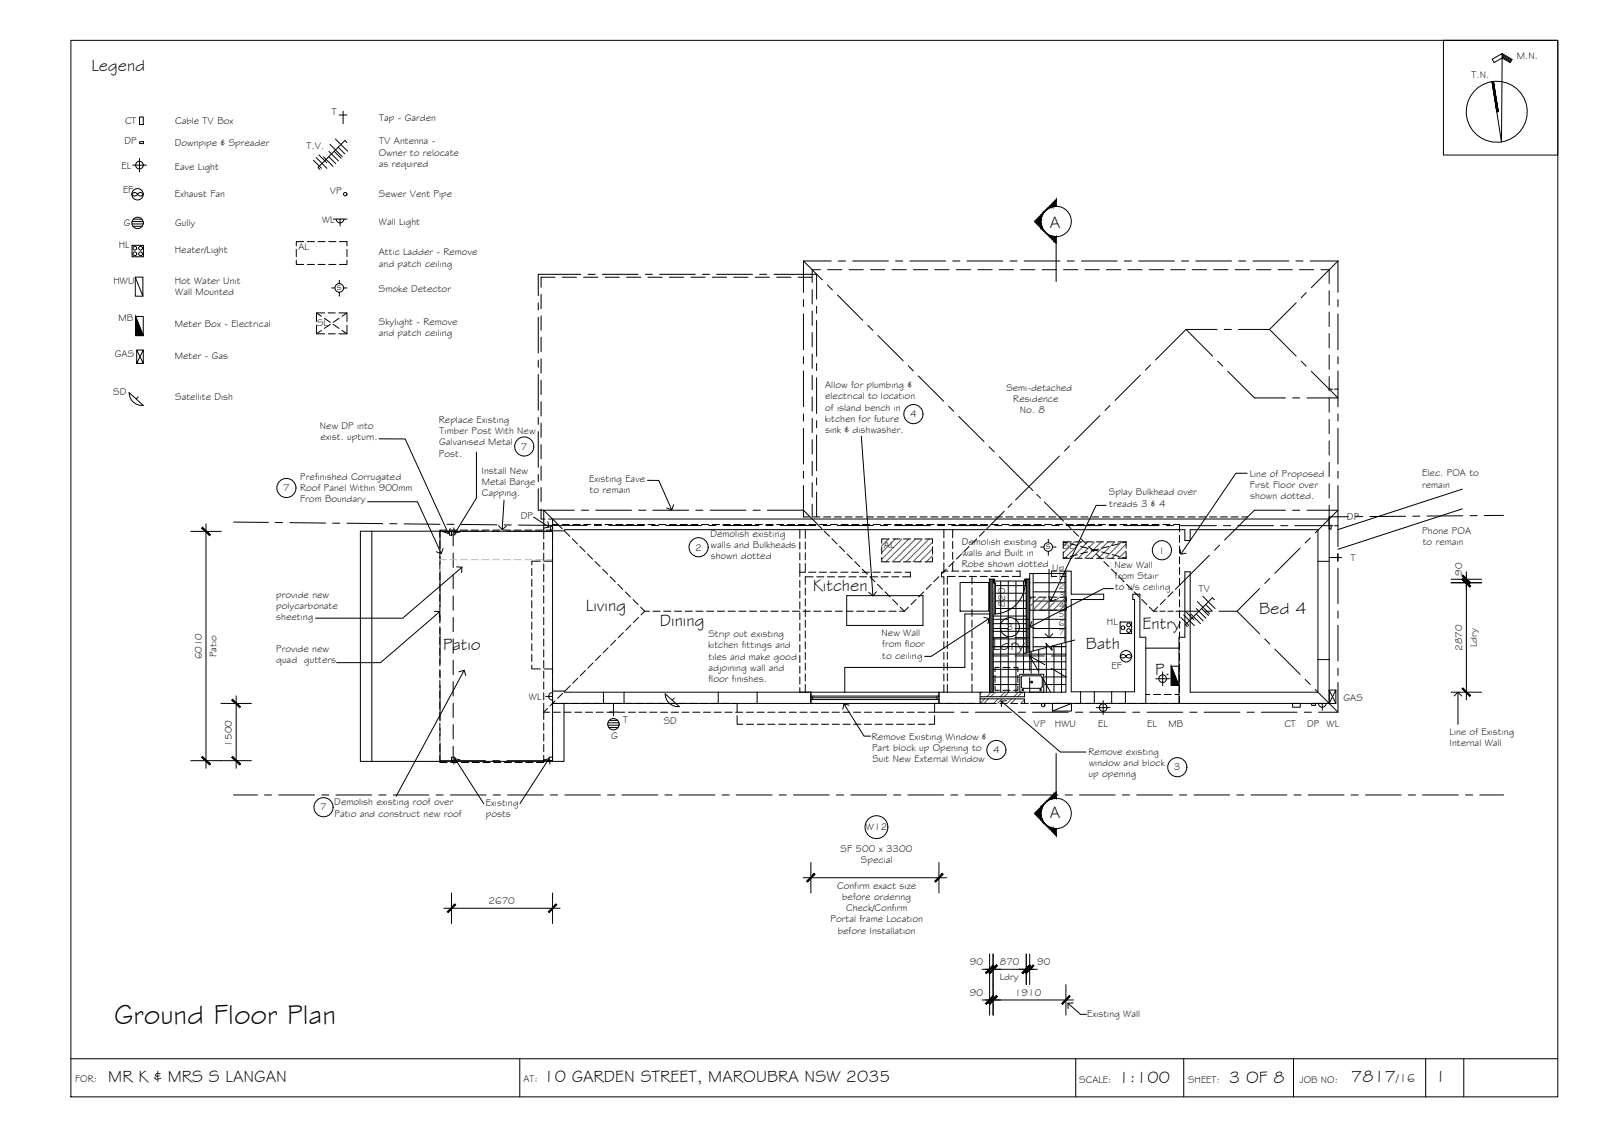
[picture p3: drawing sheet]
<svg xmlns="http://www.w3.org/2000/svg" width="420mm" height="297mm" viewBox="0 0 420 297" stroke-linecap="round" stroke-linejoin="round" font-family="sans-serif">
<!-- layer: 0.13 -->
<g fill="none" stroke="#000" stroke-width=".26">
<path d="M118.9 139.3v3.8M118.9 145v3.8M118.9 150.6v3.8M118.9 156.2v3.8M268.9 152.8a8.2 8.2 0 0 1-8.2 8.2M270.1 158.7v1.3h1.5M271.6 156.6h-1.5v1.2M272.5 160h1.9M272.5 156.6h1.9M275.3 160h1.9M275.3 156.6h1.9M278.1 156.6h1.6v1.2"/>
<path d="M279.7 158.7v1.3h-1.6M118.9 161.9v3.7M118.9 167.5v3.8M118.9 173.1v3.8M118.9 178.7v3.8M281.9 167.8l-6.2 1.6 .3 1.1-1.7-1.9 .3 1.1-6.2 1.6M118.9 184.4v3.7M118.9 190v3.8M118.9 195.6v3.8"/>
</g>
<!-- layer: HATCH -->
<g fill="#545454" stroke="#545454" stroke-width=".26">
<path d="M269.2 152.8h.9v18.1z"/>
<path d="M269.1 151.9l1 .9v-.9zM269.1 151.9l1 .9h-1z"/>
<path d="M269.2 152.8v18.1h.9zM269.2 170.9h.9l-.9 .2z"/>
<path d="M259.6 151.9l.9 .9v-.9zM259.6 151.9l.9 .9h-.9z"/>
<path d="M259.6 152.8l.9 28.7v-28.7zM259.6 152.8l.9 28.7h-.9z"/>
</g>
<g fill="none" stroke="#545454" stroke-width=".26">
<path d="M231.3 141.3h.1M233.1 141.3l-1.8 1.8M234.8 141.3l-3.5 3.6M236.6 141.3l-5.3 5.3M238.4 141.3l-6 6M240.1 141.3l-6 6M241.9 141.3l-6 6M243.7 141.3l-6 6M244.6 142.2l-5.2 5.1M244.6 143.9l-3.4 3.4M244.6 145.7l-1.6 1.6M270.7 156.6l-.6 .7"/>
<path d="M272.5 156.6l-2.4 2.4M274.3 156.6l-3.4 3.4M276.1 156.6l-3.4 3.4M277.8 156.6l-3.4 3.4M279.6 156.6l-3.4 3.4M279.7 158.3l-1.7 1.7M280 142.1l-1.1 1.1M281.8 142.1l-2.9 2.9M283.5 142.1l-4.3 4.3M285.3 142.1l-4.3 4.3M287.1 142.1l-4.3 4.3M288.8 142.1l-4.2 4.3"/>
<path d="M290.6 142.1l-4.3 4.3M292.4 142.1l-4.3 4.3M294.1 142.1l-4.3 4.3M295.3 142.6l-3.7 3.8M295.3 144.4l-1.9 2M295.3 146.2l-.1 .2M257.5 181.5l-.4 .4M258.3 183.2l-1.2 1.2M259.3 183.2l-1.2 1.2M260 181.5l-1.2 1.2M261 181.5l-1.2 1.2M261.8 183.2l-1.2 1.2"/>
<path d="M262.8 183.2l-1.2 1.2M263.6 181.5l-1.3 1.2M264.5 181.5l-1.1 1.2M265.4 183.2l-1.3 1.2M266.3 183.2l-1.1 1.2M267.1 181.5l-1.2 1.2M268.1 181.5l-1.2 1.2M268.7 184.4h.1M268.7 183.4l-1 1"/>
</g>
<!-- layer: TILES -->
<g fill="none" stroke="#000" stroke-width=".26">
<path d="M260.5 153.5h8.7M260.5 155.5h8.7M260.5 157.5h8.7M260.5 159.5h8.7M260.7 152.3h8.2M262.5 152.3v29.2M264.4 152.3v29.2M266.5 152.3v29.2M268.4 152.3v29.2M260.5 161.5h8.7M260.5 163.5h8.7M260.5 165.5h8.7"/>
<path d="M260.5 167.5h8.7M260.5 169.5h8.7M260.5 171.5h19.1M260.5 173.5h19.1M260.5 175.5h19.1M260.5 177.5h19.1M260.5 179.5h19.1M270.4 170.8v10.7M272.4 170.3v11.2M274.4 169.7v11.8M275.4 169.5h4.2M276.4 169.2v12.3"/>
<path d="M278.4 168.7v12.8"/>
</g>
<!-- layer: BORDER -->
<g fill="none" stroke="#000" stroke-width=".26">
<path d="M18.6 10.6h390v277h-390zM378.6 10.6h30v30.1h-30zM394 14.3l2.4 1.5M394 14.6l2.3 1.4M394 14.9l2.2 1.3M394 14l2.6 1.6-.5 .8-2.1-1.2-2.1 1.2-.5-.9 2.6-1.5-.2 23.2-2.5-15.8M391.7 21.4l1.2 7.9M18.6 277.6h390M136.3 277.6v10M282.1 277.6v10M310.5 277.6v10M339.2 277.6v10"/>
<path d="M373.9 277.6v10M383.9 277.6v10"/>
<circle cx="392.6" cy="29.3" r="8"/>
</g>
<!-- layer: EXISTING -->
<g fill="none" stroke="#000" stroke-width=".26">
<path d="M141.9 77.2v3.7M145.6 72.7h-3.7v2.6M147.4 72.7h3.8M153.1 72.7h3.7M158.7 72.7h3.7M164.3 72.7h3.8M169.9 72.7h3.8M175.6 72.7h3.7M181.2 72.7h3.7M186.8 72.7h3.8M192.4 72.7h3.8M198.1 72.7h3.7"/>
<path d="M203.7 72.7h3.7M209.3 72.7h3.7M213 75.9v3.8M215.2 70.7h-2.2v3.4M217.1 70.7h3.7M222.7 70.7h3.7M228.3 70.7h3.8M233.9 70.7h3.8M239.6 70.7h3.7M245.2 70.7h3.7M250.8 70.7h3.8M256.4 70.7h3.8"/>
<path d="M262.1 70.7h3.7M267.7 70.7h3.7M273.3 70.7h3.8M278.9 70.7h3.8M284.6 70.7h3.7M290.2 70.7h3.7M295.8 70.7h3.8M301.4 70.7h3.8M307.1 70.7h3.7M312.7 70.7h3.7M318.3 70.7h3.8M323.9 70.7h3.8"/>
<path d="M329.6 70.7h3.7M335.2 70.7h3.7M340.8 70.7h3.8M346.4 70.7h2.2v3.6M348.6 76.2v3.8M141.9 82.8v3.8M141.9 88.4v3.8M141.9 94.1v3.7M141.9 99.7v3.7M213 81.5v3.8M213 87.2v3.7M213 92.8v3.8"/>
<path d="M213 98.4v3.8M348.6 81.8v3.8M348.6 87.5v3.7M348.6 93.1v3.7M348.6 98.7v3.8M141.9 105.3v3.8M141.9 110.9v3.8M141.9 116.6v3.7M213 104v3.8M213 109.7v3.7M213 115.3v3.8M348.6 104.3v3.8"/>
<path d="M348.6 110v3.7M348.6 115.6v3.7M97.5 139.3v60.3M118.4 139.3h.9v.9h-.9zM141.9 133.4v2.7h1M141.9 122.2v3.7M141.9 127.8v3.8M143.9 136.1h204.7M144.9 139.3h-50.4v60.3h50.4M144.9 139.2h3.2v-.3h162.7v2.8h1.4v-2.8h33.5v42.6h-33.5v-31.6h-1.4v17.2h-1.6v17.3M144.9 136.1v63.5M209.8 138.9v2.3"/>
<path d="M211.2 138.9v2.3M213 120.9v3.8M213 126.5v3.8M213 132.2v3.3M247.6 138.9v2.1M249.9 138.9v2.1M348.6 121.2v3.8M348.6 126.8v3.8M348.6 132.5v51.9h-78.3M209.8 150h1.3M209.8 142.1v1.9M209.8 144.9v1.9"/>
<path d="M209.8 147.7v3.5M209.8 152.2v1.8M209.8 155v1.8M209.8 157.8v1.9M211.2 142.1v1.9M211.2 144.9v1.9M211.2 147.7v2.3M211.2 154.1v1.9M211.2 157v1.8M211.2 159.8v1.9M212.1 150h1.9M213.3 151.2h-2.1v2"/>
<path d="M214.2 151.2h1.9M214.9 150h1.9M217 151.2h1.9M217.7 150h1.9M219.8 151.2h1.9M220.5 150h1.9M222.6 151.2h1.9M223.3 150h1.9M225.5 151.2h1.8M226.1 150h1.9M228.3 151.2h1.9M228.9 150h1.9"/>
<path d="M231.1 151.2h1.8M231.8 150h1.8M233.9 151.2h1.9M234.6 150h1.8M237.4 150h1.4v1.2h-2.1M247.6 147.6v2.4h-.7v1.2h.7v2M247.6 149.7h1.1M247.6 142v1.8M247.6 144.8v1.8M247.6 154.1v1.9M247.6 157v1.8M247.6 159.8v1.9"/>
<path d="M248.5 154.1v1.9M248.5 156.9v1.9M248.5 159.7v1.9M249.6 149.7h1.9M249.9 142v1.8M249.9 144.8v1.8M249.9 147.6v2.1M250.5 151.1h-2v2.1M251.4 151.1h1.9M252.4 149.7h1.9M254.3 151.1h1.8M254.9 151.1v2.1"/>
<path d="M254.9 154.1v1.9M254.9 156.9v1.9M254.9 159.7v1.9M255.2 149.7h1.9M257.1 151.1h1.8M258 149.7h1.9M259.9 151.1h1.9M260.8 149.7h1.9M262.7 151.1h1.9M263.7 149.7h1.8M266.5 149.7h1.1v1.4h-2.1M277.2 149.7h-1.4v1.4h1.4"/>
<path d="M278.1 149.7h2.9v6.1h8.5v1.4h-8.5v24.2h16.6v-24.2h-.5v-1.4h1.9v11.3h1.5v2.8M278.1 151.1h1.5v30.4h-9.3M345.7 147.2h2.9M209.8 160.6v1.9M209.8 163.4v1.9M209.8 166.2v1.9M209.8 169v1.9M209.8 171.8v1.9M209.8 174.7v1.8M209.8 177.5v1.8M211.2 162.6v1.9M211.2 165.4v1.9"/>
<path d="M211.2 168.2v1.9M211.2 171v1.9M211.2 173.8v1.9M211.2 176.6v1.9M211.2 179.5v2M247.6 179.5v2h-1.3v1M247.6 162.6v1.9M247.6 165.4v1.9M247.6 168.2v1.9M247.6 171v1.9M247.6 173.8v1.9M247.6 176.6v1.9"/>
<path d="M248.5 179.4v2.1h8.6v2.9h-10.8v-1M248.5 162.6v1.8M248.5 165.3v1.9M248.5 168.2v1.8M248.5 171v1.9M248.5 173.8v1.9M248.5 176.6v1.9M254.9 162.6v1.8M254.9 165.3v1.9M254.9 168.2v1.8M254.9 171v1.9M254.9 173.8v1.9"/>
<path d="M254.9 176.6v1.9M254.9 179.4v2.1M309.2 169.9h-8.7v14.5M345.7 172.9h2.9M118.4 198.5h.9v.9h-.9zM144 198.5h.9v.9h-.9zM144.9 181.2h3.2v.3h64.6v2.9h-67.8M147.9 184.4v15.2h-3M158.3 181.5v2.9M163.7 181.5v2.9M188.4 181.5v2.9M198.6 181.5v2.9"/>
<path d="M209.8 180.3v1.2M268.7 181.5v1.2M268.7 183.2v1.2M283.4 181.4v3M287 181.4v3M291.6 181.4v3M295.2 181.4v3M300.5 182.1h1.1M302.5 182.1h1.9M305.3 182.1h1.9M308.2 182.1h1"/>
</g>
<!-- layer: ROOFPLAN EXIST. -->
<g fill="none" stroke="#000" stroke-width=".26">
<path d="M141.2 79.4v1.9M152.3 71.9h-11.1v5.6M154.2 71.9h1.9M158 71.9h9.4M169.2 71.9h1.9M173 71.9h9.4M184.2 71.9h1.9M188 71.9h9.3M199.2 71.9h1.9M203 71.9h11.2v6.5M210.7 68.4h7.3M210.7 68.4v8.3"/>
<path d="M210.7 78.5v1.9M210.7 68.4l5 5M217 74.7l1.3 1.3M219.6 77.3l6.7 6.7M219.9 68.4h1.8M223.6 68.4h9.4M234.9 68.4h1.9M238.6 68.4h9.4M249.9 68.4h1.8M253.6 68.4h9.4M264.9 68.4h1.8M268.6 68.4h9.4"/>
<path d="M279.9 68.4h1.9M283.6 68.4h9.4M294.9 68.4h1.8M298.6 68.4h9.4M309.9 68.4h1.8M313.6 68.4h9.4M324.9 68.4h1.9M328.6 68.4h9.4M339.9 68.4h1.8M339.9 79.4l-6.9 7M342.6 76.7l-1.3 1.4M343.6 68.4h7.3"/>
<path d="M350.9 68.4v8.3M350.9 78.5v1.9M350.9 68.4l-7 7M141.2 83.2v9.3M141.2 94.4v1.9M141.2 98.2v9.3M210.7 82.3v9.4M210.7 93.5v1.9M210.7 97.3v9.4M214.2 80.3v1.9M214.2 84v9.4M214.2 95.3v1.8"/>
<path d="M214.2 99v9.4M227.6 85.3l1.3 1.3M230.2 88l6.7 6.6M238.2 95.9l1.3 1.3M240.8 98.6l6.7 6.6M299.1 98.4l-6.7 6.6M301.7 95.7l-1.3 1.3M311.1 86.4h8.1M318 93.4l-6.9-7-8 8M319.4 94.7l1.3 1.3M321.1 86.4h1.8M322 97.3l7 7h8.1"/>
<path d="M324.8 86.4h8.2M333 86.4l6.9 7M341.3 94.7l1.3 1.3M343.9 97.3l7 7h-8.1M350.9 82.3v9.4M350.9 93.5v1.9M350.9 97.3v9.4M141.2 109.4v1.9M141.2 113.1v9.4M210.7 108.5v1.9M210.7 112.3v9.4M214.2 110.3v1.9"/>
<path d="M214.2 114v9.4M248.8 106.5l1.3 1.3M251.4 109.2l6.7 6.6M259.4 117.1l1.3 1.3M262.1 119.8l8.8 8.8M277.9 119.6l-11.5 11.5M280.5 116.9l-1.3 1.3M288.5 109l-6.7 6.6M291.1 106.3l-1.3 1.3M339 104.3h1.9M348.6 102h.9M350 102h.9"/>
<path d="M350.9 108.5v1.9M350.9 112.3v9.4M117 139h-1.6v1.9M117.9 139h1.9M120.8 139h1.8M123.6 139h1.9M126.4 139h1.9M129.2 139h1.9M132 139h1.9M134.8 139h1.9M137.6 139h1.9M140.4 139h1.9"/>
<path d="M141.2 124.4v1.9M141.2 128.2v5.6h9.4M143.3 139h1.6M147.5 138.6l-4.9-4.8v7.5M148.1 139.3l1.3 1.3M152.5 133.8h1.9M156.3 133.8h9.3M167.5 133.8h1.9M171.2 133.8h9.4M182.5 133.8h1.9M186.3 133.8h9.3M197.5 133.8h1.9"/>
<path d="M201.3 133.8h9.4l4.8 4.8M210.7 135.5h1.5M210.7 123.5v1.9M210.7 127.3v8.2M213.2 135.5h1.9M214.2 125.3v1.9M214.2 129v6.5M216 135.5h1.9M216.2 139.3l1.3 1.3M218.8 135.5h1.9M221.6 135.5h1.9M224.4 135.5h1.9"/>
<path d="M227.3 135.5h1.8M230 135.5h1.9M232.9 135.5h1.8M235.7 135.5h1.9M238.5 135.5h1.9M241.3 135.5h1.9M244.1 135.5h1.9M246.9 135.5h1.9M249.8 135.5h1.8M252.5 135.5h1.9M255.4 135.5h1.8M258.2 139.3l-1.4 1.3"/>
<path d="M258.2 135.5h1.9M261 135.5h1.9M263.4 134l-4.6 4.6M263.8 135.5h1.9M265.4 132.1l-1 .9M266.6 135.5h1.9M269.4 135.5h1.9M271.9 129.6l1 1M272.2 135.5h1.9M273.9 131.6l5 5M275 135.5h1.9M277.9 135.5h1.8"/>
<path d="M279.6 137.3l1.3 1.3M280.7 135.5h1.9M281.5 139.3l1.4 1.3M283.5 135.5h1.9M286.3 135.5h1.9M289.1 135.5h1.9M291.9 135.5h1.9M294.7 135.5h1.9M297.5 135.5h1.9M300.4 135.5h1.8M303.2 135.5h1.9M306 135.5h1.9"/>
<path d="M308.8 135.5h1.9M311.6 135.5h1.9M314.4 135.5h1.9M317.2 135.5h1.9M320 135.5h1.9M322.9 135.5h1.8M325.7 135.5h1.6M337.1 133.8h-8.1l-7.8 7.8M339 133.8h1.9M342.8 133.8h8.1l-5.9 5.9M348.6 137.8h.9M350 137.8h.9"/>
<path d="M350.9 123.5v1.9M350.9 127.3v16M115.4 141.8v1.9M115.4 144.6v1.9M115.4 147.4v1.9M115.4 150.2v1.9M115.4 153v1.9M115.4 155.8v1.9M115.4 158.7v1.8M142.6 142.2v1.9M142.6 145v1.9M142.6 147.8v1.9"/>
<path d="M142.6 150.7v1.8M142.6 153.5v1.8M142.6 156.3v1.9M142.6 159.1v1.9M150.1 141.3l1.3 1.3M152.1 143.2l1.3 1.4M154.1 145.2l1.3 1.4M156.1 147.2l1.3 1.3M158.1 149.2l1.3 1.3M160 151.2l1.4 1.3M162 153.2l1.4 1.3M164 155.2l1.3 1.3"/>
<path d="M166 157.2l1.3 1.3M168 159.2l1.1 1-1 1M218.2 141.3l1.3 1.3M220.2 143.2l1.3 1.4M222.2 145.2l1.3 1.4M224.2 147.2l1.3 1.3M226.2 149.2l1.3 1.3M228.1 151.2l1.4 1.3M230.1 153.2l1.4 1.3M232.1 155.2l1.4 1.3M234.1 157.2l1.3 1.3M236.1 159.2l1.1 1"/>
<path d="M238.3 159.2l-1.1 1M240.3 157.2l-1.4 1.3M242.3 155.2l-1.4 1.3M244.2 153.2l-1.3 1.3M246.2 151.2l-1.3 1.3M248.2 149.2l-1.3 1.3M250.2 147.2l-1.3 1.3M252.2 145.2l-1.3 1.4M254.2 143.2l-1.3 1.4M256.2 141.3l-1.3 1.3M283.5 141.3l1.4 1.3M285.5 143.2l1.4 1.4"/>
<path d="M287.5 145.2l1.3 1.4M289.5 147.2l1.3 1.3M291.5 149.2l1.3 1.3M293.5 151.2l1.3 1.3M295.5 153.2l1.3 1.3M297.5 155.2l1.3 1.3M299.5 157.2l1.3 1.3M301.4 159.1l1.1 1.1M303.6 159.1l-1.1 1.1M305.6 157.2l-1.3 1.3M307.6 155.2l-1.3 1.3M317.2 145.6l-8.9 8.9"/>
<path d="M319.9 142.9l-1.4 1.4M330.4 154.3l-6 5.9 6 6M333 151.7l-1.3 1.3M341 143.7l-6.6 6.6M343.6 141l-1.3 1.4M350.9 145.2v1.9M350.9 148.9v9.4M115.4 161.5v1.9M115.4 164.3v1.9M115.4 167.1v1.9M115.4 169.9v1.9M115.4 172.7v1.9"/>
<path d="M115.4 175.5v1.9M115.4 178.3v1.9M142.6 161.9v1.9M142.6 164.7v1.9M142.6 167.5v1.9M142.6 170.3v1.9M142.6 173.2v1.8M142.6 176v1.8M142.6 178.8v1.9M149.5 179.8l-1.3 1.3M151.5 177.8l-1.3 1.3M153.5 175.8l-1.3 1.3"/>
<path d="M155.5 173.8l-1.3 1.3M157.5 171.8l-1.3 1.4M159.5 169.8l-1.3 1.4M161.5 167.8l-1.3 1.4M163.5 165.9l-1.4 1.3M165.5 163.9l-1.4 1.3M167.5 161.9l-1.4 1.3M169.1 160.2h1.2M171.3 160.2h1.8M174.1 160.2h1.8M176.9 160.2h1.9M179.7 160.2h1.9"/>
<path d="M182.5 160.2h1.9M185.3 160.2h1.9M188.1 160.2h1.9M191 160.2h1.8M193.8 160.2h1.8M196.6 160.2h1.8M199.4 160.2h1.9M202.2 160.2h1.9M205 160.2h1.9M207.8 160.2h1.9M210.6 160.2h1.9M213.5 160.2h1.8"/>
<path d="M216.3 160.2h1.8M219.1 160.2h1.8M221.9 160.2h1.9M224.7 160.2h1.9M227.5 160.2h1.9M230.3 160.2h1.9M233.1 160.2h1.9M236 160.2h1.2M302.5 160.2h1M304.2 160.2h1.4M306.3 160.2h1.4M308.4 160.2h5.7"/>
<path d="M316 160.2h1.8M319.7 160.2h4.7M331.7 167.5l1.3 1.3M334.4 170.2l6.6 6.6M342.3 178.1l1.3 1.3M350.9 178.9v7.8h-5.1M350.9 160.2v1.9M350.9 163.9v9.4M350.9 175.2v1.9M115.4 198v1.9h1.9M115.4 181.2v1.8M115.4 184v1.9"/>
<path d="M115.4 186.8v1.9M115.4 189.6v1.9M115.4 192.4v1.9M115.4 195.2v1.9M118.2 199.9h1.9M121 199.9h1.9M123.8 199.9h1.9M126.6 199.9h1.9M129.5 199.9h1.8M132.3 199.9h1.8M135.1 199.9h1.9M137.9 199.9h1.9"/>
<path d="M142.6 198v1.9h-1.9M142.6 181.6v1.9M142.6 184.4v4.2M142.6 189.6v1.8M142.6 192.4v1.9M142.6 195.2v1.9M143.6 185.8l-1 .9h1.6M145.1 186.7h1.9M145.6 183.8l-1.3 1.3M147.6 181.8l-1.4 1.3M147.9 186.7h1.9M150.7 186.7h1.9"/>
<path d="M153.6 186.7h1.8M156.4 186.7h1.8M159.2 186.7h1.8M162 186.7h1.9M164.8 186.7h1.9M167.6 186.7h1.9M170.4 186.7h1.9M173.2 186.7h1.9M176.1 186.7h1.8M178.9 186.7h1.8M181.7 186.7h1.8M184.5 186.7h1.9"/>
<path d="M187.3 186.7h1.9M190.1 186.7h1.9M192.9 186.7h1.9M195.7 186.7h1.9M198.6 186.7h1.8M201.4 186.7h1.8M204.2 186.7h1.8M207 186.7h1.9M209.8 186.7h1.9M212.6 186.7h1.9M215.4 186.7h1.9M218.2 186.7h1.9"/>
<path d="M221.1 186.7h1.8M223.9 186.7h1.8M226.7 186.7h1.8M229.5 186.7h1.9M232.3 186.7h1.9M235.1 186.7h1.9M237.9 186.7h1.9M240.7 186.7h1.9M243.6 186.7h6.6M252.1 186.7h1.8M255.8 186.7h9.4M267.1 186.7h1.9"/>
<path d="M270.8 186.7h9.4M282.1 186.7h1.9M285.8 186.7h9.4M297.1 186.7h1.8M300.8 186.7h9.4M312.1 186.7h1.9M315.8 186.7h9.4M327.1 186.7h1.8M330.8 186.7h9.4M342.1 186.7h1.8M345 180.8l5.9 5.9"/>
</g>
<!-- layer: WORK BY OWNER -->
<path d="M222.1 156.2h20v7.8h-20zM251.8 152.7h7.5v7.5h-7.5zM259.6 161h-6.5v14h-31.5v6.5" fill="none" stroke="#000" stroke-width=".26"/>
<!-- layer: NEWWORK -->
<g fill="none" stroke="#000" stroke-width=".26">
<path d="M144.9 140v1.9M146.5 137.5h-1.6v1.5M147.5 137.5h1.8M150.3 137.5h1.8M153.1 137.5h1.8M155.9 137.5h1.9M158.7 137.5h1.9M161.5 137.5h1.9M164.3 137.5h1.9M167.1 137.5h1.9M170 137.5h1.8M172.8 137.5h1.8"/>
<path d="M175.6 137.5h1.8M178.4 137.5h1.9M181.2 137.5h1.9M184 137.5h1.9M186.8 137.5h1.9M189.6 137.5h1.9M192.5 137.5h1.8M195.3 137.5h1.8M198.1 137.5h1.8M200.9 137.5h1.9M203.7 137.5h1.9M206.5 137.5h1.9"/>
<path d="M209.3 137.5h1.9M212.1 137.5h1.9M215 137.5h1.8M217.8 137.5h1.8M220.6 137.5h1.8M223.4 137.5h1.9M226.2 137.5h1.9M229 137.5h1.9M231.8 137.5h1.9M234.6 137.5h1.9M237.5 137.5h1.8M240.3 137.5h1.8"/>
<path d="M243.1 137.5h1.8M245.9 137.5h1.9M248.7 137.5h1.9M251.5 137.5h1.9M254.3 137.5h1.9M257.1 137.5h1.9M260 137.5h1.8M262.8 137.5h1.8M265.6 137.5h1.8M268.4 137.5h1.9M271.2 137.5h1.9M274 137.5h1.9"/>
<path d="M276.8 137.5h1.9M279.6 137.5h1.9M282.5 137.5h1.8M285.3 137.5h1.8M288.1 137.5h1.8M290.9 137.5h1.9M293.7 137.5h1.9M296.5 137.5h1.9M299.3 137.5h1.9M302.1 137.5h1.9M305 137.5h1.8M307.7 137.5h1.7v1.9"/>
<path d="M139.5 149v1.9M139.5 151.9v1.8M139.5 154.7v1.9M139.5 157.5v1.9M141.7 147.1h-2.2v1M144.9 142.8v1.9M144.9 145.6v1.5h-2.3M279.6 149.7v1.4M309.4 140.3v1.9M309.4 143.2v1.8M309.4 146v1.8M309.4 148.8v1.9"/>
<path d="M309.4 151.6v1.9M309.4 154.4v1.9M309.4 157.2v1.9M139.5 174.4v1h2.2M139.5 160.3v1.9M139.5 163.1v1.9M139.5 165.9v1.9M139.5 168.8v1.8M139.5 171.5v1.9M142.6 175.4h2.3v1.2M144.9 177.6v1.8M270.1 170.9v-19h-1l.1 19.2"/>
<path d="M309.4 160v1.9M309.4 162.8v1.9M309.4 165.7v1.8M309.4 168.5v1.8M309.4 171.3v1.9M309.4 174.1v1.9M309.4 176.9v1.9M309.4 179.7v1.9M144.9 183.2v1.2h1.2M144.9 180.4v1.8M147.1 184.4h1.9M149.9 184.4h1.9"/>
<path d="M152.7 184.4h1.9M155.5 184.4h1.9M158.3 184.4h1.9M161.1 184.4h1.9M164 184.4h1.8M166.8 184.4h1.8M169.6 184.4h1.9M172.4 184.4h1.9M175.2 184.4h1.9M178 184.4h1.9M180.8 184.4h1.9M183.6 184.4h1.9"/>
<path d="M186.5 184.4h1.8M189.3 184.4h1.8M192.1 184.4h1.2v2.3M193.3 187.6v2.3h1.5M195.8 189.9h1.8M198.6 189.9h1.9M201.4 189.9h1.9M204.2 189.9h1.9M207 189.9h1.9M209.8 181.5h1.4M209.8 189.9h1.9M212.6 189.9h1.9"/>
<path d="M212.7 181.5v2.9M215.5 189.9h1.8M218.3 189.9h1.8M221.1 189.9h1.9M223.9 189.9h1.9M226.7 189.9h1.9M229.5 189.9h1.9M232.3 189.9h1.9M235.1 189.9h1.9M238 189.9h1.8M240.8 189.9h1.8M245.1 187.6v2.3h-1.5"/>
<path d="M246.3 181.5v2.9M247.2 184.4h-2.1v2.3M247.6 181.5h.9M248.2 184.4h1.8M251 184.4h1.9M253.8 184.4h1.9M256.6 184.4h4.7M257.1 182.7h11.6M257.1 183.2h11.6M257.1 181.5h11.6M259.6 181.5v-29.6h.9v29.6M262.2 184.4h1.9"/>
<path d="M265.1 184.4h1.8M267.9 184.4h1.8M270.7 184.4h1.8M273.5 184.4h1.9M276.3 184.4h1.9M279.1 184.4h1.9M281.9 184.4h1.9M284.7 184.4h1.9M287.6 184.4h1.8M290.4 184.4h1.8M293.2 184.4h1.8M296 184.4h1.9"/>
<path d="M298.8 184.4h1.9M301.6 184.4h1.9M304.4 184.4h1.9M309.4 182.5v1.9h-2.2"/>
</g>
<!-- layer: SERVICES -->
<g fill="none" stroke="#000" stroke-width=".26">
<path d="M36.6 30.7h1v2h-1zM36.6 37.1h1v.5h-1zM86.3 39.7l2.5 2.5M86.5 37.8l3.3 3.3M87.6 39.7l1.9 1.8M88 36.4l3.2 3.2M88.7 38.6l1.8 1.8M89 30.2h2M90 29.2v3.2M91 37.4l-.5-.6-7.1 7.1 .5 .5M34.6 58.7h3M34.6 58.1h2.9"/>
<path d="M34.8 50.7a.86 .86 0 0 1 1.3 .2 .86 .86 0 0 1-1.5 0zM34.8 43.3h3.6M34.9 59.3h2.4M35 57.5h2.2M36.1 50.9a.86 .86 0 0 1 1.5 0M36.1 50.9a.86 .86 0 0 0 1.5 0M36.6 41.5v3.6M82.2 42l2.1 2.1M82.9 41.3l2.9 2.8M83.6 40.6l2.1 2.1M84.9 41.1l2.5 2.5M86.2 41.1l1.9 1.8"/>
<path d="M87.4 57.4h3.6M88.2 57.4a1.01 1.01 0 0 0 1 1 1.01 1.01 0 0 0 1-1M89.2 57.4v1.8M34.6 64.3h3v3h-3zM35.5 72.7l2 5v-5h-2v5h2M77.7 68.2v1.1h2M77.7 65.4v1.9M79.7 63.3h-2v1.2M80.6 69.3h1.9M80.6 63.3h1.9M83.4 69.3h1.9M83.4 63.3h1.9"/>
<path d="M86.2 69.3h1.9M86.2 63.3h1.9M87 75.5h.8M89 73.5v.9M89 76.6v1.1M89 63.3h2v1.2M90.1 75.5h.9M91 68.2v1.1h-2M91 65.4v1.9M35.5 83v5h2.1l-2.1-5h2.1v5M35.8 91.8l1.8 3.5v-3.5M35.8 95.3l1.8-3.5h-1.8v3.5h1.8"/>
<path d="M83 85.3v2.2h2.1M83 82h2.1M84.3 82.9l-1.3-.9v2.3M84.3 86.6l-1.3 .9M85.1 83.5l1.5 1M86.1 82h1.8M86.1 87.5h1.8M86.6 85l-1.5 1.1M87.4 85l1.5 1.1M88.9 82h2.1v2.3M88.9 83.5l-1.5 1M89.7 86.6l1.3 .9"/>
<path d="M91 85.3v2.2h-2.1M91 82l-1.3 .9M33.9 102.9l3.7 3.4a3.4 3.4 0 0 1-3.7-3.4zM36.2 104.1l-.5 .5M117.9 139.3h.5v1h-.5zM144.4 138h.5v1h-.5zM348.6 137.7h.5v1h-.5zM383.5 128.2l-32.6 10.6M383.5 133.4l-32.6 10.6M231.3 146.2v1.1h1.9M231.3 143.4v1.8M233.2 141.3h-1.9v1.1"/>
<path d="M234.2 147.3h1.8M234.2 141.3h1.8M237 147.3h1.9M237 141.3h1.9M239.8 147.3h1.9M239.8 141.3h1.9M242.6 141.3h2v1.1M244.6 146.2v1.1h-2M244.6 143.4v1.8M272.9 143.4h.9M274.9 141.4v.9M274.9 144.5v1.1"/>
<path d="M276.1 143.4h.9M278.9 142.1h2.1M278.9 146.4h2.1M278.9 142.1v1.7M278.9 144.7v1.7M278.9 142.1l.9 .2M279.8 146.1l-.9 .3M280.7 142.6l1.8 .4M281.9 142.1h1.9M281.9 146.4h1.9M282.5 145.4l-1.8 .5M283.4 143.3l1.8 .4"/>
<path d="M284.8 142.1h1.8M284.8 146.4h1.8M285.2 144.7l-1.8 .5M286.2 144l.9 .2-.9 .3M287.6 142.1h1.8M287.6 146.4h1.8M288.1 144l-1 .2 1 .3M289 144.7l1.8 .5M290.4 142.1h1.9M290.4 146.4h1.9M290.8 143.3l-1.8 .4M291.7 145.4l1.8 .5"/>
<path d="M293.2 142.1h2.1M293.2 146.4h2.1M293.5 142.6l-1.8 .4M294.4 146.1l.9 .3M295.3 142.1v1.7M295.3 144.7v1.7M295.3 142.1l-.9 .2M313.8 159.6l2.5 2.5M314 157.7l3.3 3.2M315.1 159.5l1.9 1.9M315.5 156.3l3.2 3.2M316.2 158.5l1.8 1.7"/>
<path d="M318.5 157.2l-.5-.5-7.1 7.1 .5 .5M348.6 146.2h3.3M350.9 145.2v2M293.8 163.1h3v3h-3zM294 171.8a.86 .86 0 0 1 1.3 .2 .86 .86 0 0 1-1.5 0zM295.3 172a.86 .86 0 0 1 1.5 0M295.3 172a.86 .86 0 0 0 1.5 0M303.1 177.9h3.6M304.9 176.1v3.7M307.2 174.7v5h2l-2-5h2v5M309.7 161.9l2.1 2M310.4 161.2l2.9 2.8"/>
<path d="M311.1 160.5l2.1 2.1M312.4 161l2.5 2.5M313.7 160.9l1.9 1.9M143.1 182.6h1.8M144.9 181.6a1.01 1.01 0 0 0-1 1 1.01 1.01 0 0 0 1 1M144.9 180.8v3.6M159.4 190.1h3M159.4 189.5h3M159.7 190.7h2.4M159.8 188.9h2.2M159.9 186.7h2M160.9 184.4v3.3"/>
<path d="M174.5 181.9l3.7 3.4M174.5 181.9a3.4 3.4 0 0 0 3.7 3.3M176.8 183l-.5 .6M281 184.4v2h-5v-2h5l-5 2M287.5 185.5h3.6M289.3 183.7v3.6M339 184.4h2v1h-2zM344 184.4h1v.5h-1zM345 184.4h3.6v-3.5l1.8 3.5M345.8 184.4a1.01 1.01 0 0 0 1 1 1.01 1.01 0 0 0 1-1M346.8 184.4v1.8M348.6 180.9h1.8v3.5h-1.8l1.8-3.5"/>
<circle cx="36.1" cy="50.9" r="1.49"/>
<circle cx="36.1" cy="58.4" r="1.49"/>
<circle cx="36.6" cy="43.3" r="1.01"/>
<circle cx="90.5" cy="50.9" r=".46"/>
<circle cx="35.4" cy="65.1" r=".5"/>
<circle cx="35.4" cy="66.6" r=".5"/>
<circle cx="36.9" cy="66.6" r=".5"/>
<circle cx="36.9" cy="65.1" r=".5"/>
<circle cx="89" cy="75.5" r="1.13"/>
<circle cx="274.9" cy="143.4" r="1.13"/>
<circle cx="294.5" cy="164.6" r=".5"/>
<circle cx="295.3" cy="172" r="1.49"/>
<circle cx="296" cy="163.8" r=".5"/>
<circle cx="296" cy="165.3" r=".5"/>
<circle cx="304.9" cy="177.9" r="1.01"/>
<circle cx="160.9" cy="189.9" r="1.49"/>
<circle cx="273.6" cy="184.9" r=".46"/>
<circle cx="289.3" cy="185.5" r="1.01"/>
</g>
<path d="M35.5 83l2.1 5h-2.1zM307.2 174.7l2 5h-2z" fill="#000" stroke="#000" stroke-width=".26"/>
<!-- layer: BOUNDARY -->
<g fill="none" stroke="#000" stroke-width=".26">
<path d="M61.3 136.9l9.1 .1M72.2 137h1.9M76 137l9.4 .1M87.2 137.2h1.9M91 137.2l9.4 .1M102.2 137.3h1.9M106 137.3l9.4 .1M117.2 137.4l1.9 .1M121 137.5l9.4 .1M132.2 137.6h1.9M136 137.7h18M155.9 137.7h1.9"/>
<path d="M159.6 137.7l9.4 .1M170.9 137.8h1.9M174.6 137.8h9.4M185.9 137.8h1.9M189.6 137.8h9.4M200.9 137.8h1.9M204.6 137.8h9.4M215.9 137.8h1.9M219.6 137.8h9.4M230.9 137.8h1.9M234.6 137.8h9.4M245.9 137.8h1.9"/>
<path d="M249.6 137.8h9.4M260.9 137.8h1.9M264.6 137.8h9.4M275.9 137.8h1.9M279.6 137.8h9.4M290.9 137.8h1.9M294.6 137.8h9.4M305.9 137.8h1.8M309.6 137.8h9.4M320.9 137.8h1.9M324.6 137.8h9.4M335.9 137.8h1.9"/>
<path d="M353.6 135.5h-5v2.3h-9M357.4 135.4l-1.9 .1M368.6 135.4h-9.3M372.4 135.3h-1.9M383.6 135.2l-9.3 .1M387.4 135.2h-1.9M394.3 135.1l-5 .1M61.3 208.4h6.2M69.4 208.4h1.9M73.1 208.4h9.4M84.4 208.4h1.8M88.1 208.4h9.4"/>
<path d="M99.4 208.4h1.8M103.1 208.4h9.4M114.4 208.4h1.9M118.1 208.4h9.4M129.4 208.4h1.8M133.1 208.4h9.4M144.4 208.4h1.8M148.1 208.4h9.4M159.4 208.4h1.9M163.1 208.4h9.4M174.4 208.4h1.8M178.1 208.4h9.4"/>
<path d="M189.4 208.4h1.8M193.1 208.4h9.4M204.4 208.4h1.9M208.1 208.4h9.4M219.4 208.4h1.8M223.1 208.4h9.4M234.4 208.4h1.8M238.1 208.4h9.4M249.4 208.4h1.8M253.1 208.4h9.4M264.4 208.4h1.8M268.1 208.4h9.4"/>
<path d="M279.4 208.4h1.8M283.1 208.4h9.4M294.4 208.4h1.8M298.1 208.4h9.4M309.4 208.4h1.8M313.1 208.4h9.4M324.4 208.4h1.8M328.1 208.4h9.4M339.4 208.4h1.8M343.1 208.4h9.4M354.4 208.4h1.8M358.1 208.4h9.4"/>
<path d="M369.4 208.4h1.8M373.1 208.4h9.4M384.4 208.4h1.8M388.1 208.4h6.3"/>
</g>
<!-- layer: STAIRS -->
<g fill="none" stroke="#000" stroke-width=".26">
<path d="M271 150.4h-.9v1.5h-.9M271 150.4h8.6M271 157.6h8.3M271 150.4v20.3M271 160h8.3M271 155.2h8.3M271 152.8h8.3M279.3 150.4v18.1M260.5 172h3.8M260.5 169.6h3.8M260.5 167.2h3.8M260.5 164.8h3.8"/>
<path d="M260.5 162.4h3.8M266.2 172h7.7M266.2 169.6h3.9M266.2 167.2h3.9M266.2 164.8h3.9M266.2 162.4h3.9M270.1 175.8v-3.8l2.2 3.9M270.1 170.9v1.1l4 2.3M270.1 177.7v3.8M271 169.6h8.6M271 167.2h8.3M271 164.8h8.3"/>
<path d="M271 162.4h8.3M273.3 177.5l2.3 4M275.7 175.2l4 2.3M275.7 172h3.9"/>
</g>
<!-- layer: MASK -->
<g fill="#fff" stroke="#fff" stroke-width=".26">
<path d="M260.7 152.8l.4 8.2v-8.2zM260.7 152.8l.4 8.2h-.4z"/>
<path d="M267.5 176.8v4.7h6.3zM267.5 176.8h6.3v4.7z"/>
</g>
<path d="M260.7 152.8h.4v8.2h-.4zM267.5 176.8h6.3v4.7h-6.3zM267.6 179l1.3 .1M267.7 179.4h.5M268.2 179.4a.71 .71 0 0 1 .7 .7v1.4h1.7M268.9 179a.71 .71 0 0 1 .7 .8M269.6 179.8v1.3h1" fill="none" stroke="#fff" stroke-width=".26"/>
<!-- layer: DOORS -->
<path d="M260.5 151.9h.4l-.2 .9h-.2zM260.7 152.8h.4v8.2h-.4zM268.8 151.9h.3v.9h-.2z" fill="none" stroke="#000" stroke-width=".26"/>
<!-- layer: WETAREA FIXTURES -->
<g fill="none" stroke="#000" stroke-width=".26">
<path d="M261 179.8v1.2h1.1M261 177v1.9M262.1 175h-1.1v1.1M263 175h1.9M265.8 175h1.2v1.1M267 179.8v1.2h-1.2M267 177v1.9M267.5 176.8h6.3v4.7h-6.3zM267.9 177.7v2.3l.2 .4 4.8 .1M272.9 177.2l.5 .5M272.9 177.2h-4.6l-.4 .5M273.4 177.7v2.3l-.5 .5"/>
<path d="M263 181h1.9"/>
<circle cx="270.6" cy="178.8" r=".18"/>
<circle cx="268.2" cy="180.9" r=".18"/>
<circle cx="272.9" cy="180.9" r=".18"/>
</g>
<!-- layer: ROOFPLAN NEW -->
<g fill="none" stroke="#000" stroke-width=".26">
<path d="M127.3 139.3h-11.9v4.8M129.2 139.3h1.9M133 139.3h11.9M115.4 145.9v1.9M115.4 149.7v9.4M115.4 160.9v1.9M115.4 164.7v9.4M115.4 175.9v1.9M115.4 179.7v9.4M115.4 194.7v4.7h11.9M115.4 190.9v1.9M129.2 199.4h1.9"/>
<path d="M144.9 194.7v4.7h-11.9M144.9 184.4v4.7M144.9 191v1.8"/>
</g>
<!-- layer: 0 -->
<g fill="none" stroke="#000" stroke-width=".26">
<path d="M99.4 115.1h6.9l11.3 24.8M225.9 114.4l3 41.8M96.4 131.5h13.1l6.2 13.6M118.1 138.6l-.5 1.3-1.3-.5M119 138.4l.3 1.4 1.4-.4M125 130.6l-5.7 9.2M130.8 137.8l.9 1.1 1.1-1M132.2 131.1l-.5 7.8M139.9 135.5l4.1 2.7M143.7 136.8l.3 1.4-1.4 .3M169.8 125.9l3 .1 3.4 7.7M176.7 132.4l-.5 1.3-1.3-.5"/>
<path d="M290.1 132.5h-2.6l-11.9 25.2M327.1 124.1h-3l-14.4 21.2M116.2 143.8l-.5 1.3-1.3-.5M119.7 148.6l1.5 .1-.1 1.4M121.2 148.7l-15.6 13.4h-22.9M229.9 155.1l-1 1.1-1-.9M275.1 156.3l.5 1.4 1.3-.5M275.1 149.3v17.9M292 154.3h-2.6l-19.2 10M309.4 143.9l.3 1.4 1.4-.3M113.9 160.3l1.4 .1-.1 1.4M115.3 160.4l-15.5 13.3h-11.5"/>
<path d="M120.4 176.1l1.3-.4 .5 1.4M121.7 175.7l-17.8 33.1M258 161.9l1.4 .3-.3 1.3M259.4 162.2l-15.2 9.9h-1.7M270.6 163l-.4 1.3 1.3 .5M274.1 166.2l1 1 1-1M119.3 198.9l7.6 11.8M120.7 199.2l-1.4-.3-.3 1.4M142.6 199.2l1.4-.3 .3 1.4M144 198.9l-7.6 11.8M221.3 184.6l5.3 8.4h1.7M222.7 184.9l-1.4-.3-.3 1.3"/>
<path d="M262.6 183.8l15.5 13.4h6.7M264 183.7l-1.4 .1 .1 1.4M381.4 182.5l1-1 1 1M382.4 181.5v8.4M280.1 263l3.3 2.9h1.6M281.5 262.9l-1.4 .1v1.4"/>
</g>
<!-- layer: DIMENSION -->
<g fill="none" stroke="#000" stroke-width=".26">
<path d="M50 139.3h8M54 137.3v64.1M380.6 152.8h8M380.6 151.9h8M384.6 149.9v33.6M50 199.4h15.9M57.9 184.4h8M61.9 182.4v19M380.6 181.5h8M116.4 238.1h30.5M118.4 234.1v8M144.9 234.1v8"/>
<path d="M210.7 230.1h37.6M212.7 226.1v8M246.3 226.1v8M257.6 254.1h14.5M259.6 250.1v16.1M260.5 250.1v16.1M269.2 250.1v8M270.1 250.1v8M279.6 258.2v8M257.6 262.2h24"/>
</g>
<!-- layer: 0 -->
<g fill="#000" stroke="#000" stroke-width=".26">
<path d="M52.9 138.4l2 2 .2-.2zM52.9 138.4l.2-.2 2 2z"/>
<path d="M383.7 150.8l-.2 .2 2.2 1.8zM383.5 151l2.2 1.8-.2 .2z"/>
<path d="M383.5 151.9l2 2 .2-.2zM383.5 151.9l.2-.2 2 2z"/>
<path d="M383.5 151.9l2 2 .2-.2zM383.5 151.9l.2-.2 2 2z"/>
<path d="M52.9 198.5l2.2 1.8-2-2zM52.9 198.5l2.2 1.8-.2 .2z"/>
<path d="M60.8 198.5l2.2 1.8-2-2zM60.8 198.5l2.2 1.8-.2 .2z"/>
<path d="M60.8 183.5l2 2 .2-.2zM60.8 183.5l.2-.2 2 2z"/>
<path d="M383.7 180.4l-.2 .2 2.2 1.8zM383.5 180.6l2.2 1.8-.2 .2z"/>
<path d="M119.3 237l-1.8 2.2 2-2zM119.3 237l-1.8 2.2-.2-.2z"/>
<path d="M143.8 239l.2 .2 1.8-2.2zM145.8 237l.2 .2-2 2z"/>
<path d="M213.6 229l-1.8 2.2 2-2zM211.5 231l2.1-2-1.8 2.2z"/>
<path d="M247.1 229l-1.9 2 .2 .2zM247.1 229l.3 .2-2 2z"/>
<path d="M258.5 255l.2 .2 1.8-2.2zM260.5 253l.2 .2-2 2z"/>
<path d="M261.4 253l-1.8 2.2 2-2zM261.4 253l-1.8 2.2-.2-.2z"/>
<path d="M261.4 253l-1.8 2.2 2-2zM261.4 253l-1.8 2.2-.2-.2z"/>
<path d="M270.1 253l-2 2 .2 .2zM270.1 253l.2 .2-2 2z"/>
<path d="M270.1 253l-2 2 .2 .2zM270.1 253l.2 .2-2 2z"/>
<path d="M271 253l-1.8 2.2 2-2zM271 253l-1.8 2.2-.2-.2z"/>
<path d="M258.5 263.1l.2 .2 1.8-2.2zM260.5 261.1l.2 .2-2 2z"/>
<path d="M261.4 261.1l-1.8 2.2 2-2zM261.4 261.1l-1.8 2.2-.2-.2z"/>
<path d="M261.4 261.1l-1.8 2.2 2-2zM261.4 261.1l-1.8 2.2-.2-.2z"/>
<path d="M278.5 263.1l.2 .2 1.7-2.2zM280.4 261.1l.3 .2-2 2z"/>
</g>
<!-- layer: WINDOWS -->
<g fill="none" stroke="#000" stroke-width=".26">
<path d="M212.7 182.5h33.6v.9h-33.6zM212.7 181.5h33.6M212.7 184.4h33.6M213.2 182.5v.9M213.2 182.9h32.6M245.8 182.5v.9"/>
<circle cx="229.9" cy="216.9" r="3"/>
</g>
<!-- layer: SECTION POINT -->
<g fill="#000" stroke="#000" stroke-width=".26">
<path d="M273 56.4v3.3l-1.7-1.6zM273.8 55.6l-.3 .6zM274.2 55.2l.4-.3zM273.8 60.5l.4 .4zM274.2 60.9l.4 .4zM271.3 213.3l1.7-1.7v3.3zM273.5 215.2l.3 .5zM273.8 210.8l.4-.3zM274.6 210.1l-.4 .4zM274.2 216.1l.4 .4z"/>
<path d="M273 56.4v1.4zM273.1 56.3l-.1 1.5z"/>
<path d="M273 58.4v1.3zM273.1 58.9v.9z"/>
<path d="M273.2 56.2l-.1 .1v.9zM273.2 56.2l-.1 1z"/>
<path d="M273.1 58.9v.9l.1-.3zM273.2 59.5v.5l-.1-.2z"/>
<path d="M273.2 56.2v.5l.3-.8zM273.5 55.9l-.3 .8z"/>
<path d="M273.2 59.5v.5h.3zM273.2 60h.3v.2z"/>
<path d="M273.8 55.6l-.3 .6zM273.8 55.6l.4-.4z"/>
<path d="M275 54.4l-.4 .5zM275 54.4l-.4 .5z"/>
<path d="M275 54.4v.2l.4-.7zM275.4 53.9v.5l-.4 .2z"/>
<path d="M275.4 53.9v.5l.6-.9zM276 53.5v.7l-.6 .2z"/>
<path d="M276 53.5v.7l.5-1.2zM276.5 53v1.1l-.5 .1z"/>
<path d="M276.5 53v1.1l.5-1.7zM277 52.4v1.7h-.5z"/>
<path d="M273.5 60l.3 .5zM273.5 60.2l.3 .3z"/>
<path d="M274.6 61.2l.4 .3zM274.6 61.3l.4 .2v.2z"/>
<path d="M275 61.5v.2l.4 .1zM275 61.7l.4 .1v.4z"/>
<path d="M275.4 61.8v.4l.6-.3zM275.4 62.2l.6-.3v.8z"/>
<path d="M276 61.9v.8l.5-.7zM276.5 62v1.2l-.5-.5z"/>
<path d="M276.5 62v1.2l.5-1.1zM277 62.1v1.6l-.5-.5z"/>
<path d="M273 213.6l.1 1.4zM273 213.6l.1 1.4z"/>
<path d="M273 211.6v1.4zM273 211.6l.1 .8z"/>
<path d="M273.1 214.1l.1 1.1-.1-.2zM273.1 214.1l.1 1.1z"/>
<path d="M273.1 211.5l.1 .4-.1 .5zM273.2 211.4l-.1 .1 .1 .4z"/>
<path d="M273.2 214.7l.3 .7-.3-.2zM273.2 214.7l.3 .7z"/>
<path d="M273.2 211.4h.3l-.3 .5zM273.2 211.4h.3v-.3z"/>
<path d="M273.5 215.2l.3 .5zM273.8 215.7l.4 .4z"/>
<path d="M273.5 211.1l.3-.2-.3 .5zM273.8 210.8l-.3 .3z"/>
<path d="M274.6 216.4l.4 .5zM274.6 216.4l.4 .5z"/>
<path d="M274.6 210.1l.4-.3zM274.6 210.1l.4-.3v-.2z"/>
<path d="M275 216.7l.4 .7zM275 216.7l.4 .7v-.4z"/>
<path d="M275 209.6h.4l-.4 .2zM275.4 209.1l-.4 .5h.4z"/>
<path d="M275.4 217l.6 .9-.6-.5zM275.4 217l.6 .9v-.8z"/>
<path d="M275.4 209.1l.6 .3-.6 .2zM275.4 209.1l.6 .3v-.7z"/>
<path d="M276 217.1l.5 1.3-.5-.5zM276 217.1l.5 1.3v-1.2z"/>
<path d="M276 208.7l.5 .6-.5 .1zM276 208.7l.5 .6v-1.2z"/>
<path d="M276.5 217.2l.5 1.7-.5-.5zM276.5 217.2l.5 1.7v-1.6z"/>
<path d="M276.5 208.1l.5 1.2h-.5zM277 207.6l-.5 .5 .5 1.2z"/>
</g>
<g fill="none" stroke="#000" stroke-width=".26">
<path d="M277 54.1v-1.7l-5.7 5.7 5.7 5.6M277 62.1v11.7M277 197.5v11.8M277 207.6l-5.7 5.7 5.7 5.6v-1.6"/>
<circle cx="277" cy="58.1" r="4"/>
<circle cx="277" cy="213.3" r="4"/>
</g>
<!-- layer: BORDER -->
<g fill="#000" stroke="#000" stroke-width=".26">
<path d="M391.3 21.4l1.3 7.9zM391.3 21.4h.3l1 7.9z"/>
<path d="M391.6 21.4l1 7.9h.3zM391.6 21.4l1.3 7.9z"/>
</g>
<!-- layer: ROOFPLAN EXIST. -->
<path d="M115.4 146.7h1.6M117.9 146.7h1.9M120.8 146.7h1.8M123.6 146.7h1.9M126.4 146.7h1.9M129.2 146.7h1.9M132 146.7h1.9M134.8 146.7h1.9M137.6 146.7h1.9M140.4 146.7h1.9M143.3 146.7h1.6" fill="none" stroke="#bababa" stroke-width=".26"/>
<!-- layer: TEXT -->
<g fill="none" stroke="#000" stroke-width=".26">
<path d="M125 118.5v12.1"/>
<circle cx="137.5" cy="117.1" r="2.51"/>
<circle cx="239.6" cy="108.6" r="2.51"/>
<circle cx="75.1" cy="127.9" r="2.51"/>
<circle cx="183.2" cy="143.5" r="2.51"/>
<circle cx="304.7" cy="144.3" r="2.51"/>
<circle cx="264.9" cy="164.4" r="2.51"/>
<circle cx="261.3" cy="196.6" r="2.51"/>
<circle cx="84.9" cy="211.6" r="2.51"/>
<circle cx="308.8" cy="201.1" r="2.51"/>
</g>
<text font-size="7.5" x="29.9" y="268.4">Ground Floor Plan</text>
<g font-size="4.5">
<text x="24" y="18.6">Legend</text>
<text x="275.3" y="59.8">A</text>
<text x="213.2" y="155">Kitchen</text>
<text x="153.7" y="160.2">Living</text>
<text x="330.2" y="161">Bed 4</text>
<text x="173" y="164.1">Dining</text>
<text x="299.7" y="165">Entry</text>
<text x="116.2" y="170.4">Patio</text>
<text x="260.4" y="170.5">Ldry</text>
<text x="284.8" y="170.3">Bath</text>
<text x="303" y="177">P.</text>
<text x="275.3" y="214.5">A</text>
<text x="28.4" y="283.6">MR K &amp; MRS S LANGAN</text>
<text x="142.6" y="283.6">10 GARDEN STREET, MAROUBRA NSW 2035</text>
<text x="293.3" y="283.9">1:100</text>
<text x="322.3" y="283.9">3 OF 8</text>
<text x="354.4" y="283.8">7817</text>
<text x="376.4" y="283.7">1</text>
</g>
<text font-size="3.2" x="366.2" y="283.8">/16</text>
<g font-size="2.6">
<text x="397.8" y="15.4">M.N.</text>
<text x="386" y="20.5">T.N.</text>
<text x="32.8" y="32.5">CT</text>
<text x="45.9" y="32.4">Cable TV Box</text>
<text x="87" y="30.1">T</text>
<text x="99.4" y="31.8">Tap - Garden</text>
<text x="32.6" y="37.9">DP</text>
<text x="45.8" y="38.2">Downpipe &amp; Spreader</text>
<text x="80.4" y="39">T.V.</text>
<text x="99.3" y="40.8">Owner to relocate</text>
<text x="99.4" y="37.9">TV Antenna -</text>
<text x="31.9" y="44.3">EL</text>
<text x="45.9" y="44.5">Eave Light</text>
<text x="99.4" y="43.7">as required</text>
<text x="32.3" y="50.5">EF</text>
<text x="45.9" y="51.6">Exhaust Fan</text>
<text x="86.5" y="50.8">VP</text>
<text x="99.4" y="51.5">Sewer Vent Pipe</text>
<text x="32.5" y="59.2">G</text>
<text x="45.9" y="59.1">Gully</text>
<text x="84.5" y="58.4">WL</text>
<text x="99.4" y="59.1">Wall Light</text>
<text x="31.1" y="65.1">HL</text>
<text x="78.3" y="65.6">AL</text>
<text x="45.8" y="66.4">Heater/Light</text>
<text x="99.4" y="67">Attic Ladder - Remove</text>
<text x="99.4" y="69.9">and patch ceiling</text>
<text x="29.7" y="74.3">HWU</text>
<text x="45.8" y="74.5">Hot Water Unit</text>
<text x="46" y="77.4">Wall Mounted</text>
<text x="88.3" y="76">s</text>
<text x="99.4" y="76.4">Smoke Detector</text>
<text x="31" y="84.2">MB</text>
<text x="45.8" y="85.8">Meter Box - Electrical</text>
<text x="83.2" y="85.4">SL</text>
<text x="99.4" y="85.1">Skylight - Remove</text>
<text x="99.4" y="88.1">and patch ceiling</text>
<text x="30.1" y="93.5">GAS</text>
<text x="45.8" y="94.2">Meter - Gas</text>
<text x="216.4" y="101.8">Allow for plumbing &amp;</text>
<text x="29.7" y="103.5">SD</text>
<text x="45.9" y="105">Satellite Dish</text>
<text x="216.4" y="104.7">electrical to location</text>
<text x="216.4" y="107.7">of island bench in</text>
<text x="263.9" y="102.5">Semi-detached</text>
<text x="265.8" y="105.4">Residence</text>
<text x="83.9" y="112.5">New DP into</text>
<text x="115.1" y="110.9">Replace Existing</text>
<text x="115.3" y="113.8">Timber Post With New</text>
<text x="216.3" y="110.6">kitchen for future</text>
<text x="216.4" y="113.6">sink &amp; dishwasher.</text>
<text x="238.7" y="109.4">4</text>
<text x="267.5" y="108.3">No. 8</text>
<text x="84" y="115.4">exist. upturn.</text>
<text x="115.1" y="119.7">Post.</text>
<text x="115.2" y="116.8">Galvanised Metal</text>
<text x="136.6" y="117.9">7</text>
<text x="78.8" y="125.8">Prefinished Corrugated</text>
<text x="126.3" y="124.2">Install New</text>
<text x="327.8" y="125">Line of Proposed</text>
<text x="373" y="124.9">Elec. POA to</text>
<text x="74.2" y="128.8">7</text>
<text x="78.7" y="128.7">Roof Panel Within 900mm</text>
<text x="78.7" y="131.6">From Boundary</text>
<text x="126.3" y="127.2">Metal Barge</text>
<text x="126.4" y="130.1">Capping.</text>
<text x="154.5" y="126.4">Existing Eave</text>
<text x="154.7" y="129.3">to remain</text>
<text x="290.9" y="129.9">Splay Bulkhead over</text>
<text x="327.8" y="127.9">First Floor over</text>
<text x="327.9" y="130.8">shown dotted.</text>
<text x="373" y="127.8">remain</text>
<text x="136.6" y="136.1">DP</text>
<text x="290.9" y="132.8">treads 3 &amp; 4</text>
<text x="353.3" y="136.3">DP</text>
<text x="186.3" y="140.8">Demolish existing</text>
<text x="186.4" y="143.7">walls and Bulkheads</text>
<text x="231.8" y="143.5">AL</text>
<text x="252.3" y="142.8">Demolish existing</text>
<text x="274.3" y="143.9">s</text>
<text x="373" y="140">Phone POA</text>
<text x="373.2" y="142.9">to remain</text>
<text x="182.4" y="144.3">2</text>
<text x="186.4" y="146.6">shown dotted</text>
<text x="252.3" y="148.6">Robe shown dotted</text>
<text x="252.3" y="145.7">walls and Built in</text>
<text x="276" y="149.6">Up</text>
<text x="278.8" y="144">SL</text>
<text x="292.3" y="148.9">New Wall</text>
<text x="303.9" y="145.1">1</text>
<text x="354.3" y="147.1">T</text>
<text x="292.4" y="151.9">from Stair</text>
<text x="292.4" y="154.8">to u/s ceiling</text>
<text x="314.5" y="155.3">TV</text>
<text x="383.5" y="151" transform="rotate(-90 383.5 151)">90</text>
<text x="72.4" y="156.7">provide new</text>
<text x="72.4" y="159.6">polycarbonate</text>
<text x="263.6" y="159.2" transform="rotate(-90 263.6 159.2)">820</text>
<text x="72.5" y="162.5">sheeting</text>
<text x="185.8" y="167.1">Strip out existing</text>
<text x="231.2" y="166.8">New Wall</text>
<text x="264" y="165.3">3</text>
<text x="290.3" y="163.9">HL</text>
<text x="53" y="172.9" transform="rotate(-90 53 172.9)">6010</text>
<text x="56.8" y="172.3" transform="rotate(-90 56.8 172.3)">Patio</text>
<text x="72.4" y="170.8">Provide new</text>
<text x="72.5" y="173.8">quad gutters</text>
<text x="185.7" y="170">kitchen fittings and</text>
<text x="185.8" y="172.9">tiles and make good</text>
<text x="231.4" y="169.7">from floor</text>
<text x="231.4" y="172.6">to ceiling</text>
<text x="383.4" y="170.7" transform="rotate(-90 383.4 170.7)">2870</text>
<text x="387.3" y="169.7" transform="rotate(-90 387.3 169.7)">Ldry</text>
<text x="185.8" y="175.8">adjoining wall and</text>
<text x="185.8" y="178.8">floor finishes.</text>
<text x="291.5" y="175.4">EF</text>
<text x="138.7" y="183.4">WL</text>
<text x="352.4" y="183.9">GAS</text>
<text x="163.4" y="189.6">T</text>
<text x="174.1" y="189.7">SD</text>
<text x="271.1" y="190.6">VP</text>
<text x="276.7" y="190.6">HWU</text>
<text x="288" y="190.6">EL</text>
<text x="300.9" y="190.6">EL</text>
<text x="306.5" y="190.6">MB</text>
<text x="336.9" y="190.6">CT</text>
<text x="342.9" y="190.6">DP</text>
<text x="347.9" y="190.6">WL</text>
<text x="60.8" y="195.7" transform="rotate(-90 60.8 195.7)">1500</text>
<text x="160.3" y="193.7">G</text>
<text x="228.7" y="194">Remove Existing Window &amp;</text>
<text x="228.7" y="196.9">Part block up Opening to</text>
<text x="260.4" y="197.5">4</text>
<text x="285.5" y="197.9">Remove existing</text>
<text x="380.2" y="195.5">Internal Wall</text>
<text x="380.2" y="192.6">Line of Existing</text>
<text x="228.8" y="199.9">Suit New External Window</text>
<text x="285.5" y="203.7">up opening</text>
<text x="285.5" y="200.8">window and block</text>
<text x="307.9" y="202">3</text>
<text x="84" y="212.5">7</text>
<text x="87.7" y="211.2">Demolish existing roof over</text>
<text x="87.7" y="214.1">Patio and construct new roof</text>
<text x="127.4" y="211.3">Existing</text>
<text x="127.4" y="214.2">posts</text>
<text x="227.1" y="217.7">W12</text>
<text x="220.4" y="223.4">SF 500 x 3300</text>
<text x="225.8" y="226.4">Special</text>
<text x="219.5" y="233">Confirm exact size</text>
<text x="128.1" y="237">2670</text>
<text x="220.9" y="235.9">before ordering</text>
<text x="221.9" y="238.9">Check/Confirm</text>
<text x="217.8" y="241.8">Portal frame Location</text>
<text x="219.7" y="244.8">before Installation</text>
<text x="254.4" y="253">90</text>
<text x="262.2" y="253">870</text>
<text x="262.2" y="256.9">Ldry</text>
<text x="272" y="253">90</text>
<text x="254.4" y="261.1">90</text>
<text x="266.2" y="261.1">1910</text>
<text x="285.1" y="266.7">Existing Wall</text>
<text x="19.7" y="283.8">FOR:</text>
<text x="137.3" y="283.6">AT:</text>
<text x="283" y="283.9">SCALE:</text>
<text x="311.6" y="283.9">SHEET:</text>
<text x="340.8" y="283.9">JOB NO:</text>
</g>
<g font-size="2.2">
<text x="277.2" y="152.1">1</text>
<text x="277.7" y="154.5">2</text>
<text x="277.7" y="161.9">5</text>
<text x="277.8" y="156.9">3</text>
<text x="277.8" y="159.3">4</text>
<text x="277.7" y="164.1">6</text>
<text x="277.7" y="166.5">7</text>
</g>
</svg>
